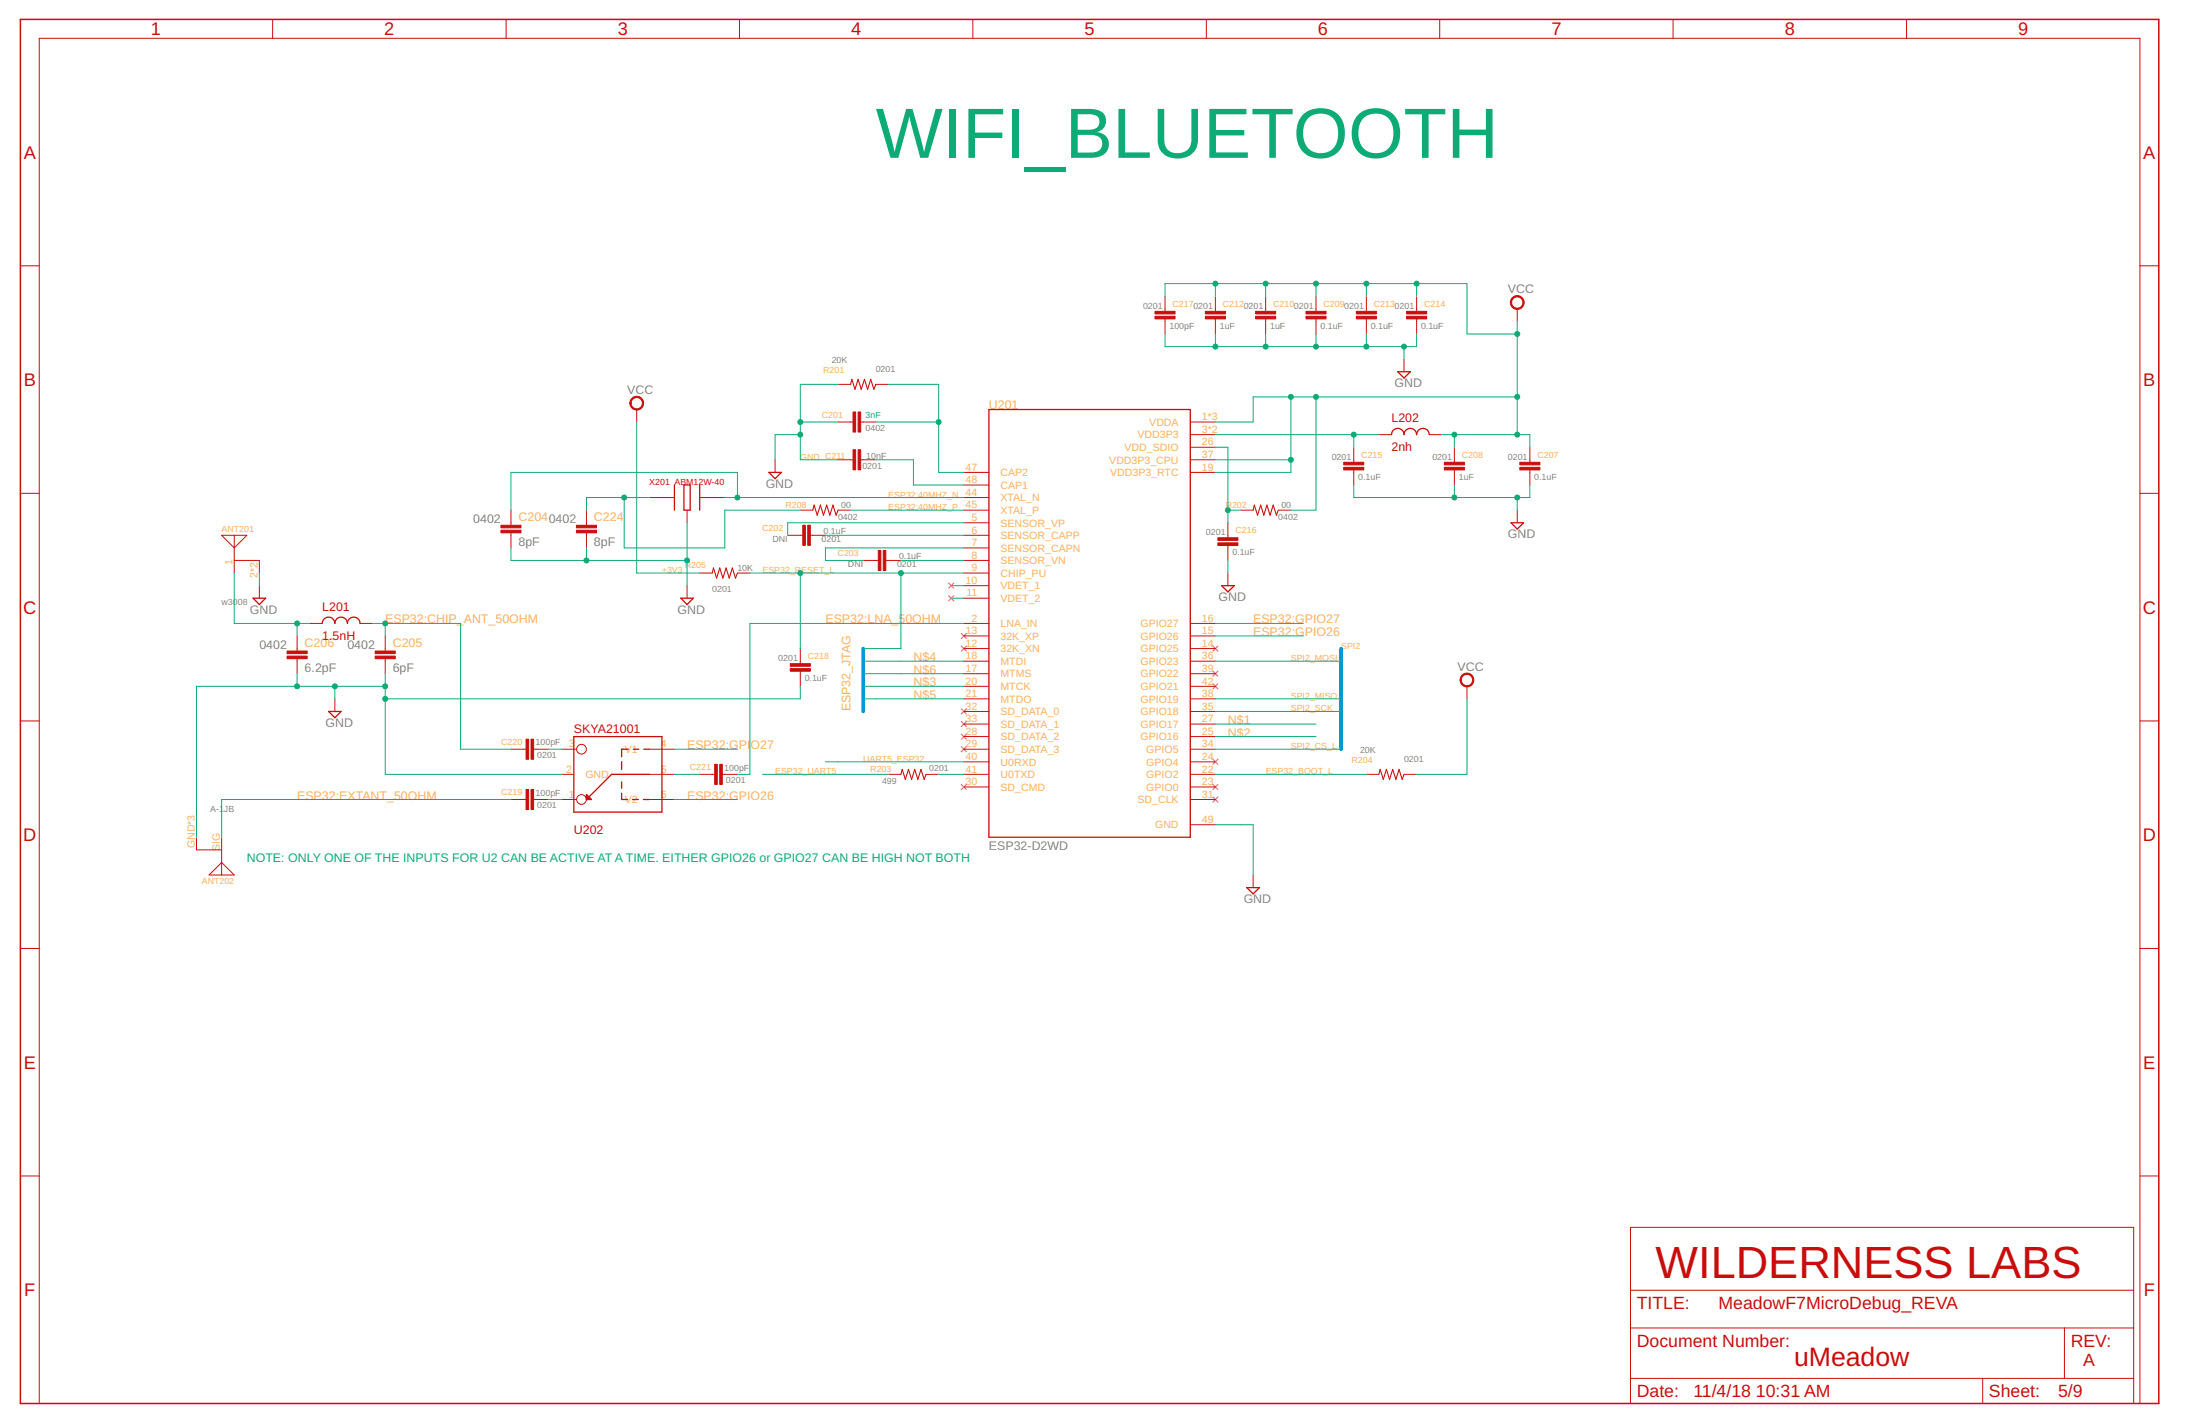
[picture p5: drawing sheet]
<svg xmlns="http://www.w3.org/2000/svg" width="432mm" height="279mm" viewBox="0 0 432 279" stroke-linecap="round" stroke-linejoin="round" font-family="sans-serif">
<g fill="none" stroke="#f0f" stroke-width=".25">
<path d="M186.2 114.4l1 1M186.2 116.9l1 1M187.2 114.4l-1 1M187.2 116.9l-1 1M188.7 124.3l1 1M188.7 126.8l1 .9M188.7 139.1l1 1M189.7 124.3l-1 1M189.7 126.8l-1 .9M189.7 139.1l-1 1M238.1 126.8l.9 .9M238.1 131.7l.9 1"/>
<path d="M238.1 134.2l.9 .9M239 126.8l-.9 .9M239 131.7l-.9 1M239 134.2l-.9 .9M188.7 141.6l1 1M188.7 144l1 1M188.7 146.5l1 1M188.7 153.9l1 1M189.7 141.6l-1 1M189.7 144l-1 1M189.7 146.5l-1 1M189.7 153.9l-1 1"/>
<path d="M238.1 149l.9 1M238.1 153.9l.9 1M238.1 156.4l.9 1M239 149l-.9 1M239 153.9l-.9 1M239 156.4l-.9 1"/>
</g>
<path d="M4 3.8h419.7v271.6h-419.7z" fill="none" stroke="#c90d0c" stroke-width=".3"/>
<g fill="none" stroke="#c90d0c" stroke-width=".2">
<path d="M53.5 3.8v3.7M99.3 3.8v3.7M145.1 3.8v3.7M190.9 3.8v3.7M236.8 3.8v3.7M282.6 3.8v3.7M328.4 3.8v3.7M374.2 3.8v3.7M4 52.2h3.7M228.7 58.1v3M238.5 58.1v3M248.4 58.1v3"/>
<path d="M258.3 58.1v3M268.2 58.1v3M278 58.1v3M420 52.2h3.7M164.5 75.4h2.4M171.9 75.4h2.4M228.7 62.6v2.9M238.5 62.6v2.9M248.4 62.6v2.9M258.3 62.6v2.9M268.2 62.6v2.9M275.6 70.5v2.4"/>
<path d="M278 62.6v2.9M297.8 60.6v2.5M4 96.8h3.7M125 80.3v2.5M127.4 97.6h5M137.3 97.6h5M152.1 90.2v2.5M164.5 82.8h2.9M164.5 90.2h2.9M168.9 82.8h3M168.9 90.2h3M189.2 92.7h4.9"/>
<path d="M189.2 97.6h4.9M189.2 95.2h4.9M233.6 82.8h4.9M233.6 85.3h4.9M233.6 92.7h4.9M233.6 87.8h4.9M233.6 90.2h4.9M265.7 87.8v2.9M265.7 92.2v3M270.6 85.3h2.5M280.5 85.3h2.5M285.5 87.8v2.9"/>
<path d="M285.5 92.2v3M300.3 87.8v2.9M300.3 92.2v3M420 96.8h3.7M43.5 105h5l-2.5 2.5zM46 110h4.9v2.4M46 105v7.4M50.9 114.9v2.5M100.3 100.1v3M100.3 104.5v3M115.1 100.1v3M115.1 104.5v3"/>
<path d="M134.9 100.1v2.5M134.9 114.9v2.5M137.3 112.4h2.5M144.7 112.4h2.5M154.6 105h3M157.1 100.1h2.4M159 105h3M164.5 100.1h2.4M169.4 110h3M173.9 110h2.9M189.2 102.6h4.9M189.2 105h4.9"/>
<path d="M189.2 107.5h4.9M189.2 110h4.9M189.2 112.4h4.9M189.2 114.9h4.9M189.2 117.4h4.9M189.2 100.1h4.9M241 102.6v2.9M241 107v3M241 112.4v2.5M243.5 100.1h2.5M250.9 100.1h2.5M297.8 100.1v2.5"/>
<path d="M58.3 124.8v2.9M58.3 129.2v3M60.8 122.3h2.4M65.7 137.1v2.5M70.7 122.3h2.4M75.6 124.8v2.9M75.6 129.2v3M157.1 127.3v2.9M157.1 131.7v3M189.2 122.3h4.9M189.2 124.8h4.9M189.2 127.3h4.9"/>
<path d="M189.2 132.2h4.9M189.2 129.7h4.9M189.2 134.7h4.9M189.2 137.1h4.9M189.2 139.6h4.9M233.6 122.3h4.9M233.6 124.8h4.9M233.6 127.3h4.9M233.6 132.2h4.9M233.6 129.7h4.9M233.6 134.7h4.9M233.6 137.1h4.9"/>
<path d="M233.6 139.6h4.9M287.9 134.7v2.4M4 141.5h3.7M100.3 147h3M100.3 156.9h3M104.7 147h3M104.7 156.9h3M110.2 151.9h2.4M110.2 147h3M110.2 156.9h3M127.4 151.9h5M127.4 147h5"/>
<path d="M127.4 156.9h5M137.3 151.9h3M141.8 151.9h2.9M174.3 151.9h2.5M181.8 151.9h2.4M189.2 151.9h4.9M189.2 154.4h4.9M189.2 149.5h4.9M189.2 144.5h4.9M189.2 142.1h4.9M189.2 147h4.9M233.6 151.9h4.9"/>
<path d="M233.6 154.4h4.9M233.6 149.5h4.9M233.6 144.5h4.9M233.6 142.1h4.9M233.6 147h4.9M233.6 156.9h4.9M268.2 151.9h2.4M275.6 151.9h2.4M420 141.5h3.7M38.6 164.3v2.5h4.9M43.5 169.2l2.5 2.5h-5zM43.5 164.3v7.4"/>
<path d="M233.6 161.8h4.9M246 171.7v2.5M4 186.1h3.7M420 186.1h3.7M4 230.7h3.7M420 230.7h3.7M320 240.8h98.8v34.6h-98.8zM320 253.2h98.8M7.7 275.4v-267.9h412.3v267.9M320 260.6h98.8M320 270.4h98.8M389.1 270.4v5"/>
<path d="M405.2 260.6v9.8"/>
<circle cx="114.1" cy="156.9" r=".95"/>
<circle cx="114.1" cy="147" r=".95"/>
</g>
<g fill="none" stroke="#c90d0c" stroke-width=".25">
<path d="M274.3 72.9h2.5l-1.2 1.3zM132.4 95.2v4.9M134.2 95.2h1.3v4.9h-1.3zM137.3 95.2v4.9M150.9 92.7h2.5l-1.3 1.2zM194.1 80.3h39.5v84h-39.5zM273.1 85.3a1.23 1.23 0 0 1 1.2-1.3 1.23 1.23 0 0 1 1.3 1.3 1.24 1.24 0 0 1 1.2-1.3 1.24 1.24 0 0 1 1.2 1.3 1.24 1.24 0 0 1 1.3-1.3 1.24 1.24 0 0 1 1.2 1.3M49.7 117.4h2.4l-1.2 1.2zM133.6 117.4h2.5l-1.2 1.2zM239.8 114.9h2.5l-1.3 1.2zM296.6 102.6h2.4l-1.2 1.2zM63.2 122.3a1.24 1.24 0 0 1 1.3-1.2 1.24 1.24 0 0 1 1.2 1.2 1.24 1.24 0 0 1 1.3-1.2 1.24 1.24 0 0 1 1.2 1.2 1.23 1.23 0 0 1 1.2-1.2 1.23 1.23 0 0 1 1.3 1.2"/>
<path d="M64.5 139.6h2.5l-1.3 1.2zM112.6 144.5h17.3v14.8h-17.3zM115.1 155.9l1 1h-1zM115.1 156.8h1M115.1 156.6h.7M115.1 156.4h.5M115.1 156.2h.3M115.1 156h.1M122 155.6v1.3h1.2M122 149.5v1.5M122 153.4v1.3M123.3 147h-1.3v1.5"/>
<path d="M124.1 156.9h1.2M124.3 147h1.1M126.3 156.9h1.1M126.4 147h1M127.4 151.9h-7.4l-4.9 5M244.7 174.2h2.5l-1.2 1.2z"/>
</g>
<g fill="#c90d0c" stroke="#c90d0c" stroke-width=".2">
<path d="M168.4 88.2h.5v4h-.5z"/>
<path d="M167.4 88.2h.5v4h-.5z"/>
<path d="M168.4 80.8h.5v4h-.5z"/>
<path d="M167.4 80.8h.5v4h-.5z"/>
<path d="M158.5 103.1h.5v3.9h-.5z"/>
<path d="M157.6 103.1h.5v3.9h-.5z"/>
<path d="M113.1 104h4v.5h-4z"/>
<path d="M113.1 103.1h4v.5h-4z"/>
<path d="M98.3 104h4v.5h-4z"/>
<path d="M98.3 103.1h4v.5h-4z"/>
<path d="M173.4 108h.5v3.9h-.5z"/>
<path d="M172.4 108h.5v3.9h-.5z"/>
<path d="M73.6 128.7h4v.5h-4z"/>
<path d="M73.6 127.7h4v.5h-4z"/>
<path d="M56.3 128.7h4v.5h-4z"/>
<path d="M56.3 127.7h4v.5h-4z"/>
<path d="M298.3 91.7h3.9v.5h-3.9z"/>
<path d="M298.3 90.7h3.9v.5h-3.9z"/>
<path d="M283.5 91.7h3.9v.5h-3.9z"/>
<path d="M283.5 90.7h3.9v.5h-3.9z"/>
<path d="M256.3 62.1h4v.5h-4z"/>
<path d="M256.3 61.1h4v.5h-4z"/>
<path d="M246.4 62.1h4v.5h-4z"/>
<path d="M246.4 61.1h4v.5h-4z"/>
<path d="M236.6 62.1h3.9v.5h-3.9z"/>
<path d="M236.6 61.1h3.9v.5h-3.9z"/>
<path d="M266.2 62.1h4v.5h-4z"/>
<path d="M266.2 61.1h4v.5h-4z"/>
<path d="M276.1 62.1h3.9v.5h-3.9z"/>
<path d="M276.1 61.1h3.9v.5h-3.9z"/>
<path d="M263.7 91.7h4v.5h-4z"/>
<path d="M263.7 90.7h4v.5h-4z"/>
<path d="M239 106.5h4v.5h-4z"/>
<path d="M239 105.5h4v.5h-4z"/>
<path d="M226.7 62.1h3.9v.5h-3.9z"/>
<path d="M226.7 61.1h3.9v.5h-3.9z"/>
<path d="M155.1 131.2h3.9v.5h-3.9z"/>
<path d="M155.1 130.2h3.9v.5h-3.9z"/>
<path d="M104.2 154.9h.5v3.9h-.5z"/>
<path d="M103.3 154.9h.5v3.9h-.5z"/>
<path d="M104.2 145h.5v4h-.5z"/>
<path d="M103.3 145h.5v4h-.5z"/>
<path d="M141.3 150h.5v3.9h-.5z"/>
<path d="M140.3 150h.5v3.9h-.5z"/>
</g>
<path d="M166.9 75.4l.3-1 .6 2 .6-2 .6 2 .7-2 .6 2 .6-2 .6 2 .4-1M139.8 112.4l.2-1 .7 2 .6-2 .6 2 .6-2 .6 2 .6-2 .7 2 .3-1M159.5 100.1l.3-1 .6 2 .6-2 .6 2 .7-2 .6 2 .6-2 .6 2 .4-1M246 100.1l.2-1 .6 2 .6-2 .7 2 .6-2 .6 2 .6-2 .6 2 .4-1M176.8 151.9l.3-.9 .6 1.9 .6-1.9 .6 1.9 .6-1.9 .6 1.9 .7-1.9 .6 1.9 .4-1M270.6 151.9l.3-.9 .6 1.9 .6-1.9 .6 1.9 .6-1.9 .7 1.9 .6-1.9 .6 1.9 .4-1" fill="none" stroke="#c90d0c" stroke-width=".21"/>
<g fill="#c90d0c" stroke="#c90d0c" stroke-width=".2">
<path d="M296.8 58.4a1.36 1.36 0 0 1 2.2 .2 1.36 1.36 0 0 1-.8 2.1 1.36 1.36 0 0 1-1.8-1.3h.3a1.11 1.11 0 0 1 1.6-1 1.11 1.11 0 0 1 .2 1.9 1.11 1.11 0 0 1-1.8-.7v-.2h-.3z" fill-rule="evenodd"/>
<path d="M286.9 132.5a1.35 1.35 0 0 1 2.2 .2 1.35 1.35 0 0 1-.8 2 1.35 1.35 0 0 1-1.7-1.3h.2a1.11 1.11 0 0 1 1.6-1 1.11 1.11 0 0 1 .2 1.9 1.11 1.11 0 0 1-1.7-.6l-.1-.3h-.2z" fill-rule="evenodd"/>
<path d="M124 78.2a1.36 1.36 0 0 1 2.1 .3 1.36 1.36 0 0 1-.8 1.9 1.36 1.36 0 0 1-1.7-1.3h.3a1.1 1.1 0 0 1 1.5-1 1.1 1.1 0 0 1 .3 1.8 1.1 1.1 0 0 1-1.8-.5v-.3h-.3z" fill-rule="evenodd"/>
</g>
<path d="M169.4 127.3v12.3M263.2 127.3v19.7" fill="none" stroke="#0598d7" stroke-width=".74"/>
<g fill="none" stroke="#0dab76" stroke-width=".2">
<path d="M228.7 58.1v-2.5h59.2v9.9h9.9M238.5 55.6v2.5M248.4 55.6v2.5M258.3 55.6v2.5M268.2 55.6v2.5M278 55.6v2.5M164.5 75.4h-7.4v14.8h7.4M174.3 75.4h9.9v17.3h5M228.7 65.5v2.5h49.3v-2.5M238.5 65.5v2.5M248.4 65.5v2.5M253.4 77.9v14.8h-14.9"/>
<path d="M258.3 65.5v2.5M258.3 77.9v22.2h-4.9M268.2 65.5v2.5M275.6 68v2.5M297.8 77.9h-51.8v4.9h-7.5M297.8 63.1v22.2M122.5 97.6v9.9h19.8v-7.4h14.8M125 82.8v29.6h12.3M127.4 97.6h-12.3v2.5M142.3 97.6h46.9M144.7 97.6v-4.9h-44.4v7.4M157.1 82.8h7.4"/>
<path d="M157.1 85.3h-5v4.9M171.9 90.2h7.4v5h9.9M171.9 82.8h12.3M238.5 90.2h14.9M238.5 85.3h32.1M238.5 87.8h2.5v14.8M265.7 95.2v2.4h34.6v-2.4M265.7 85.3v2.5M283 85.3h17.3v2.5M285.5 85.3v2.5M285.5 95.2v2.4M297.8 97.6v2.5"/>
<path d="M46 112.4v9.9h14.8M50.9 112.4v2.5M100.3 107.5v2.5h34.6M115.1 107.5v2.5M134.9 102.6v12.3M147.2 112.4h42M157.1 112.4v14.9M162 105h27.2M166.9 100.1h22.3M176.8 110h12.4M176.8 112.4v14.9h-7.4M186.7 114.9h2.5"/>
<path d="M186.7 117.4h2.5M189.2 107.5h-27.2v2.5h7.4M189.2 102.6h-34.6v2.4M241 110v2.4M241 100.1h2.5M58.3 122.3v2.5M58.3 132.2v2.5M65.7 134.7v2.4M73.1 122.3h17.3v24.7h9.9M75.6 122.3v2.5M75.6 132.2v19.7h34.6M75.6 134.7h-37v29.6"/>
<path d="M157.1 134.7v2.4h-81.5M169.4 134.7h19.8M169.4 137.1h19.8M169.4 129.7h19.8M169.4 132.2h19.8M189.2 122.3h-42v29.6h-2.5M238.5 137.1h24.7M238.5 122.3h17.3M238.5 129.7h24.7M238.5 139.6h24.7M238.5 124.8h17.3M287.9 137.1v14.8h-9.9"/>
<path d="M100.3 156.9h-56.8v7.4M107.7 147h2.5M107.7 156.9h2.5M132.4 151.9h4.9M132.4 147h12.3M132.4 156.9h12.3M149.7 151.9h24.6M162 149.5h27.2M184.2 151.9h5M238.5 151.9h29.7M238.5 147h24.7M238.5 142.1h19.8"/>
<path d="M238.5 144.5h19.8M238.5 161.8h7.5v9.9"/>
</g>
<g fill="#0dab76" stroke="#0dab76" stroke-width=".2">
<circle cx="184.2" cy="82.8" r=".49"/>
<circle cx="157.1" cy="85.3" r=".49"/>
<circle cx="157.1" cy="82.8" r=".49"/>
<circle cx="134.9" cy="110" r=".49"/>
<circle cx="115.1" cy="110" r=".49"/>
<circle cx="65.7" cy="134.7" r=".49"/>
<circle cx="75.6" cy="134.7" r=".49"/>
<circle cx="58.3" cy="134.7" r=".49"/>
<circle cx="75.6" cy="137.1" r=".49"/>
<circle cx="297.8" cy="97.6" r=".49"/>
<circle cx="285.5" cy="97.6" r=".49"/>
<circle cx="268.2" cy="68" r=".49"/>
<circle cx="258.3" cy="68" r=".49"/>
<circle cx="248.4" cy="68" r=".49"/>
<circle cx="275.6" cy="68" r=".49"/>
<circle cx="238.5" cy="68" r=".49"/>
<circle cx="144.7" cy="97.6" r=".49"/>
<circle cx="122.5" cy="97.6" r=".49"/>
<circle cx="157.1" cy="112.4" r=".49"/>
<circle cx="176.8" cy="112.4" r=".49"/>
<circle cx="58.3" cy="122.3" r=".49"/>
<circle cx="75.6" cy="122.3" r=".49"/>
<circle cx="265.7" cy="85.3" r=".49"/>
<circle cx="285.5" cy="85.3" r=".49"/>
<circle cx="297.8" cy="85.3" r=".49"/>
<circle cx="297.8" cy="77.9" r=".49"/>
<circle cx="248.4" cy="55.6" r=".49"/>
<circle cx="258.3" cy="55.6" r=".49"/>
<circle cx="268.2" cy="55.6" r=".49"/>
<circle cx="278" cy="55.6" r=".49"/>
<circle cx="297.8" cy="65.5" r=".49"/>
<circle cx="253.4" cy="77.9" r=".49"/>
<circle cx="253.4" cy="90.2" r=".49"/>
<circle cx="258.3" cy="77.9" r=".49"/>
<circle cx="238.5" cy="55.6" r=".49"/>
<circle cx="241" cy="100.1" r=".49"/>
</g>
<text font-size="13.9" fill="#0dab76" x="171.9" y="31">WIFI_BLUETOOTH</text>
<text font-size="8.8" fill="#c90d0c" x="325" y="250.7">WILDERNESS LABS</text>
<text font-size="5.2" fill="#c90d0c" x="352.1" y="268">uMeadow</text>
<g font-size="3.6" fill="#c90d0c">
<text x="29.6" y="6.9">1</text>
<text x="75.4" y="6.9">2</text>
<text x="121.2" y="6.9">3</text>
<text x="167" y="6.9">4</text>
<text x="212.9" y="6.9">5</text>
<text x="258.7" y="6.9">6</text>
<text x="304.5" y="6.9">7</text>
<text x="350.3" y="6.9">8</text>
<text x="396.1" y="6.9">9</text>
<text x="4.7" y="31.1">A</text>
<text x="420.7" y="31.1">A</text>
<text x="4.7" y="75.8">B</text>
<text x="420.7" y="75.8">B</text>
<text x="4.6" y="120.4">C</text>
<text x="420.6" y="120.4">C</text>
<text x="4.6" y="165">D</text>
<text x="420.6" y="165">D</text>
<text x="4.7" y="209.7">E</text>
<text x="420.7" y="209.7">E</text>
<text x="4.8" y="254.3">F</text>
<text x="420.8" y="254.3">F</text>
</g>
<g font-size="3.5" fill="#c90d0c">
<text x="321.3" y="256.9">TITLE:</text>
<text x="337.3" y="256.9">MeadowF7MicroDebug_REVA</text>
<text x="321.3" y="264.3">Document Number:</text>
<text x="406.4" y="264.3">REV:</text>
<text x="408.9" y="268">A</text>
<text x="321.3" y="274.1">Date:</text>
<text x="332.4" y="274.1">11/4/18</text>
<text x="344.7" y="274.1">10:31 AM</text>
<text x="390.4" y="274.1">Sheet:</text>
<text x="404" y="274.1">5/9</text>
</g>
<g font-size="2.4" fill="#808080">
<text x="295.9" y="57.5">VCC</text>
<text x="123.1" y="77.3">VCC</text>
<text x="273.7" y="76">GND</text>
<text x="150.3" y="95.8">GND</text>
<text x="92.9" y="102.6">0402</text>
<text x="101.8" y="107.1">8pF</text>
<text x="116.6" y="107.1">8pF</text>
<text x="295.9" y="105.6">GND</text>
<text x="239.2" y="118">GND</text>
<text x="49.1" y="120.5">GND</text>
<text x="133" y="120.5">GND</text>
<text x="50.9" y="127.3">0402</text>
<text x="59.8" y="131.8">6.2pF</text>
<text x="68.2" y="127.3">0402</text>
<text x="77.1" y="131.8">6pF</text>
<text x="286.1" y="131.6">VCC</text>
<text x="63.9" y="142.7">GND</text>
<text x="194.1" y="166.8">ESP32-D2WD</text>
<text x="244.1" y="177.2">GND</text>
</g>
<g font-size="2.4" fill="#fbaf5c">
<text x="194.1" y="80.3">U201</text>
<text x="101.8" y="102.2">C2040402</text>
<text x="116.6" y="102.2">C224</text>
<text x="75.6" y="122.3">ESP32:CHIP_ANT_50OHM</text>
<text x="162" y="122.3">ESP32:LNA_50OHM</text>
<text x="246" y="124.8">ESP32:GPIO26</text>
<text x="246" y="122.3">ESP32:GPIO27</text>
<text x="59.8" y="126.9">C206</text>
<text x="77.1" y="126.9">C205</text>
<text x="179.3" y="129.7">N$4</text>
<text x="179.3" y="132.2">N$6</text>
<text x="179.3" y="134.7">N$3</text>
<text x="179.3" y="137.1">N$5</text>
<text x="166.9" y="139.6" transform="rotate(-90 166.9 139.6)">ESP32_JTAG</text>
<text x="241" y="142.1">N$1</text>
<text x="134.9" y="147">ESP32:GPI</text>
<text x="147.3" y="147">O27</text>
<text x="241" y="144.5">N$2</text>
<text x="58.3" y="156.9">ESP32:EXTANT_50OHM</text>
<text x="134.9" y="156.9">ESP32:GPIO26</text>
</g>
<g font-size="2.4" fill="#c90d0c">
<text x="273.1" y="82.8">L202</text>
<text x="273.1" y="88.5">2nh</text>
<text x="63.3" y="119.8">L201</text>
<text x="63.3" y="125.5">1.5nH</text>
<text x="112.6" y="143.8">SKYA21001</text>
<text x="112.6" y="163.5">U202</text>
</g>
<text font-size="2.4" fill="#0dab76" x="48.4" y="169.2">NOTE: ONLY ONE OF THE INPUTS FOR U2 CAN BE ACTIVE AT A TIME. EITHER GPIO26 or GPIO27 CAN BE HIGH NOT BOTH</text>
<g font-size="2.1" fill="#fbaf5c">
<text x="225.6" y="83.6">VDDA</text>
<text x="235.9" y="82.5">1*3</text>
<text x="220.7" y="88.5">VDD_SDIO</text>
<text x="223.3" y="86">VDD3P3</text>
<text x="235.9" y="84.9">3*2</text>
<text x="235.9" y="87.4">26</text>
<text x="235.9" y="89.9">37</text>
<text x="189.5" y="92.3">47</text>
<text x="189.5" y="94.8">48</text>
<text x="196.4" y="93.4">CAP2</text>
<text x="196.4" y="95.9">CAP1</text>
<text x="217.7" y="91">VDD3P3_CPU</text>
<text x="217.9" y="93.4">VDD3P3_RTC</text>
<text x="235.9" y="92.3">19</text>
<text x="189.5" y="97.3">44</text>
<text x="189.5" y="99.7">45</text>
<text x="196.4" y="98.4">XTAL_N</text>
<text x="196.4" y="100.8">XTAL_P</text>
<text x="190.7" y="102.2">5</text>
<text x="190.7" y="104.7">6</text>
<text x="190.7" y="107.2">7</text>
<text x="196.4" y="103.3">SENSOR_VP</text>
<text x="196.4" y="105.8">SENSOR_CAPP</text>
<text x="45.6" y="110.9" transform="rotate(-90 45.6 110.9)">1</text>
<text x="50.6" y="113.4" transform="rotate(-90 50.6 113.4)">2*2</text>
<text x="190.7" y="109.6">8</text>
<text x="190.7" y="112.1">9</text>
<text x="196.4" y="108.2">SENSOR_CAPN</text>
<text x="196.4" y="110.7">SENSOR_VN</text>
<text x="196.4" y="113.2">CHIP_PU</text>
<text x="189.5" y="114.6">10</text>
<text x="189.7" y="117">11</text>
<text x="196.4" y="115.6">VDET_1</text>
<text x="196.4" y="118.1">VDET_2</text>
<text x="189.5" y="124.4">13</text>
<text x="190.7" y="122">2</text>
<text x="196.4" y="123.1">LNA_IN</text>
<text x="196.4" y="125.5">32K_XP</text>
<text x="223.8" y="125.5">GPIO26</text>
<text x="223.8" y="123.1">GPIO27</text>
<text x="235.9" y="124.4">15</text>
<text x="235.9" y="122">16</text>
<text x="189.5" y="126.9">12</text>
<text x="189.5" y="131.8">17</text>
<text x="189.5" y="129.4">18</text>
<text x="196.4" y="128">32K_XN</text>
<text x="196.4" y="130.5">MTDI</text>
<text x="223.8" y="128">GPIO25</text>
<text x="223.8" y="130.5">GPIO23</text>
<text x="235.9" y="126.9">14</text>
<text x="235.9" y="129.4">36</text>
<text x="235.9" y="131.8">39</text>
<text x="189.5" y="134.3">20</text>
<text x="189.5" y="136.8">21</text>
<text x="196.4" y="132.9">MTMS</text>
<text x="196.4" y="135.4">MTCK</text>
<text x="196.4" y="137.9">MTDO</text>
<text x="223.8" y="137.9">GPIO19</text>
<text x="223.8" y="132.9">GPIO22</text>
<text x="223.8" y="135.4">GPIO21</text>
<text x="235.9" y="136.8">38</text>
<text x="235.9" y="134.3">42</text>
<text x="189.5" y="139.2">32</text>
<text x="189.5" y="141.7">33</text>
<text x="196.4" y="140.3">SD_DATA_0</text>
<text x="196.4" y="142.8">SD_DATA_1</text>
<text x="223.8" y="142.8">GPIO17</text>
<text x="223.8" y="140.3">GPIO18</text>
<text x="235.9" y="141.7">27</text>
<text x="235.9" y="139.2">35</text>
<text x="111.7" y="146.7">3</text>
<text x="122.6" y="147.7">V1</text>
<text x="129.7" y="146.7">4</text>
<text x="189.5" y="144.2">28</text>
<text x="189.5" y="146.7">29</text>
<text x="189.5" y="149.1">40</text>
<text x="196.4" y="145.3">SD_DATA_2</text>
<text x="196.4" y="147.7">SD_DATA_3</text>
<text x="223.8" y="145.3">GPIO16</text>
<text x="225" y="147.7">GPIO5</text>
<text x="235.9" y="149.1">24</text>
<text x="235.9" y="144.2">25</text>
<text x="235.9" y="146.7">34</text>
<text x="111.1" y="151.6">2</text>
<text x="114.9" y="152.7">GND</text>
<text x="129.7" y="151.6">5</text>
<text x="189.5" y="154.1">30</text>
<text x="189.5" y="151.6">41</text>
<text x="196.4" y="155.1">SD_CMD</text>
<text x="196.4" y="150.2">U0RXD</text>
<text x="196.4" y="152.7">U0TXD</text>
<text x="225" y="152.7">GPIO2</text>
<text x="225" y="155.1">GPIO0</text>
<text x="225" y="150.2">GPIO4</text>
<text x="235.9" y="151.6">22</text>
<text x="235.9" y="154.1">23</text>
<text x="111.7" y="156.5">1</text>
<text x="122.6" y="157.6">V2</text>
<text x="129.7" y="156.5">6</text>
<text x="223.3" y="157.6">SD_CLK</text>
<text x="235.9" y="156.5">31</text>
<text x="235.9" y="161.5">49</text>
<text x="38.2" y="166.4" transform="rotate(-90 38.2 166.4)">GND*3</text>
<text x="43.2" y="166.9" transform="rotate(-90 43.2 166.9)">SIG</text>
<text x="226.7" y="162.6">GND</text>
</g>
<g font-size="1.7" fill="#808080">
<text x="224.3" y="60.6">0201</text>
<text x="229.5" y="64.5">100pF</text>
<text x="239.4" y="64.5">1uF</text>
<text x="249.3" y="64.5">1uF</text>
<text x="259.2" y="64.5">0.1uF</text>
<text x="269" y="64.5">0.1uF</text>
<text x="278.9" y="64.5">0.1uF</text>
<text x="163.2" y="71.2">20K</text>
<text x="171.9" y="72.9">0201</text>
<text x="169.9" y="84.7">0402</text>
<text x="170" y="90">10nF</text>
<text x="169.3" y="92.1">0201</text>
<text x="261.4" y="90.2">0201</text>
<text x="266.6" y="94.2">0.1uF</text>
<text x="281.1" y="90.2">0201</text>
<text x="286.3" y="94.2">1uF</text>
<text x="295.9" y="90.2">0201</text>
<text x="301.1" y="94.2">0.1uF</text>
<text x="164.5" y="101.9">0402</text>
<text x="165.1" y="99.6">00</text>
<text x="250.9" y="101.9">0402</text>
<text x="251.5" y="99.6">00</text>
<text x="151.6" y="106.3">DNI</text>
<text x="161.2" y="106.3">0201</text>
<text x="161.6" y="104.8">0.1uF</text>
<text x="236.7" y="105">0201</text>
<text x="144.7" y="111.9">10K</text>
<text x="166.4" y="111.2">DNI</text>
<text x="176.1" y="111.2">0201</text>
<text x="176.5" y="109.7">0.1uF</text>
<text x="241.9" y="109">0.1uF</text>
<text x="43.5" y="118.6">w3008</text>
<text x="139.8" y="116.1">0201</text>
<text x="152.8" y="129.7">0201</text>
<text x="157.9" y="133.7">0.1uF</text>
<text x="105.1" y="146.3">100pF</text>
<text x="105.4" y="148.7">0201</text>
<text x="266.9" y="147.7">20K</text>
<text x="275.6" y="149.5">0201</text>
<text x="142.2" y="151.2">100pF</text>
<text x="142.5" y="153.7">0201</text>
<text x="173.1" y="153.9">499</text>
<text x="182.4" y="151.3">0201</text>
<text x="41.3" y="159.3">A-1</text>
<text x="44" y="159.3">JB</text>
<text x="105.1" y="156.1">100pF</text>
<text x="105.4" y="158.6">0201</text>
</g>
<g font-size="1.7" fill="#fbaf5c">
<text x="230.2" y="60.2">C2170201</text>
<text x="240" y="60.2">C2120201</text>
<text x="249.9" y="60.2">C2100201</text>
<text x="259.8" y="60.2">C2090201</text>
<text x="269.7" y="60.2">C2130201</text>
<text x="279.5" y="60.2">C214</text>
<text x="161.6" y="73.2">R201</text>
<text x="161.3" y="81.9">C201</text>
<text x="267.2" y="89.8">C215</text>
<text x="286.9" y="89.8">C208</text>
<text x="301.7" y="89.8">C207</text>
<text x="157.1" y="90.2">GND C211</text>
<text x="154.2" y="99.7">R208</text>
<text x="174.4" y="97.6">ESP32:40MHZ_N</text>
<text x="174.4" y="100.1">ESP32:40MHZ_P</text>
<text x="240.6" y="99.7">R202</text>
<text x="43.5" y="104.4">ANT201</text>
<text x="149.6" y="104.2">C202</text>
<text x="242.5" y="104.7">C216</text>
<text x="129.9" y="112.4">+3V3</text>
<text x="134.4" y="111.4">R205</text>
<text x="149.7" y="112.4">ESP32_R</text>
<text x="157.3" y="112.4">ESET_L</text>
<text x="164.4" y="109.1">C203</text>
<text x="158.6" y="129.3">C218</text>
<text x="253.4" y="129.7">SPI2_MOSI</text>
<text x="263.2" y="127.3">SPI2</text>
<text x="253.4" y="137.1">SPI2_MISO</text>
<text x="253.4" y="139.6">SPI2_SCK</text>
<text x="98.4" y="146.1">C220</text>
<text x="169.4" y="149.5">UART5_ESP32</text>
<text x="253.4" y="147">SPI2_CS_L</text>
<text x="265.3" y="149.7">R204</text>
<text x="135.4" y="151.1">C221</text>
<text x="152.1" y="151.9">ESP32_UART5</text>
<text x="170.8" y="151.5">R203</text>
<text x="248.4" y="151.9">ESP32_BOOT_L</text>
<text x="98.4" y="156">C219</text>
<text x="39.6" y="173.5">ANT202</text>
</g>
<text font-size="1.7" fill="#0dab76" x="169.9" y="81.9">3nF</text>
<text font-size="1.7" fill="#c90d0c" x="127.4" y="95.2">X201 ABM12W-40</text>
</svg>
